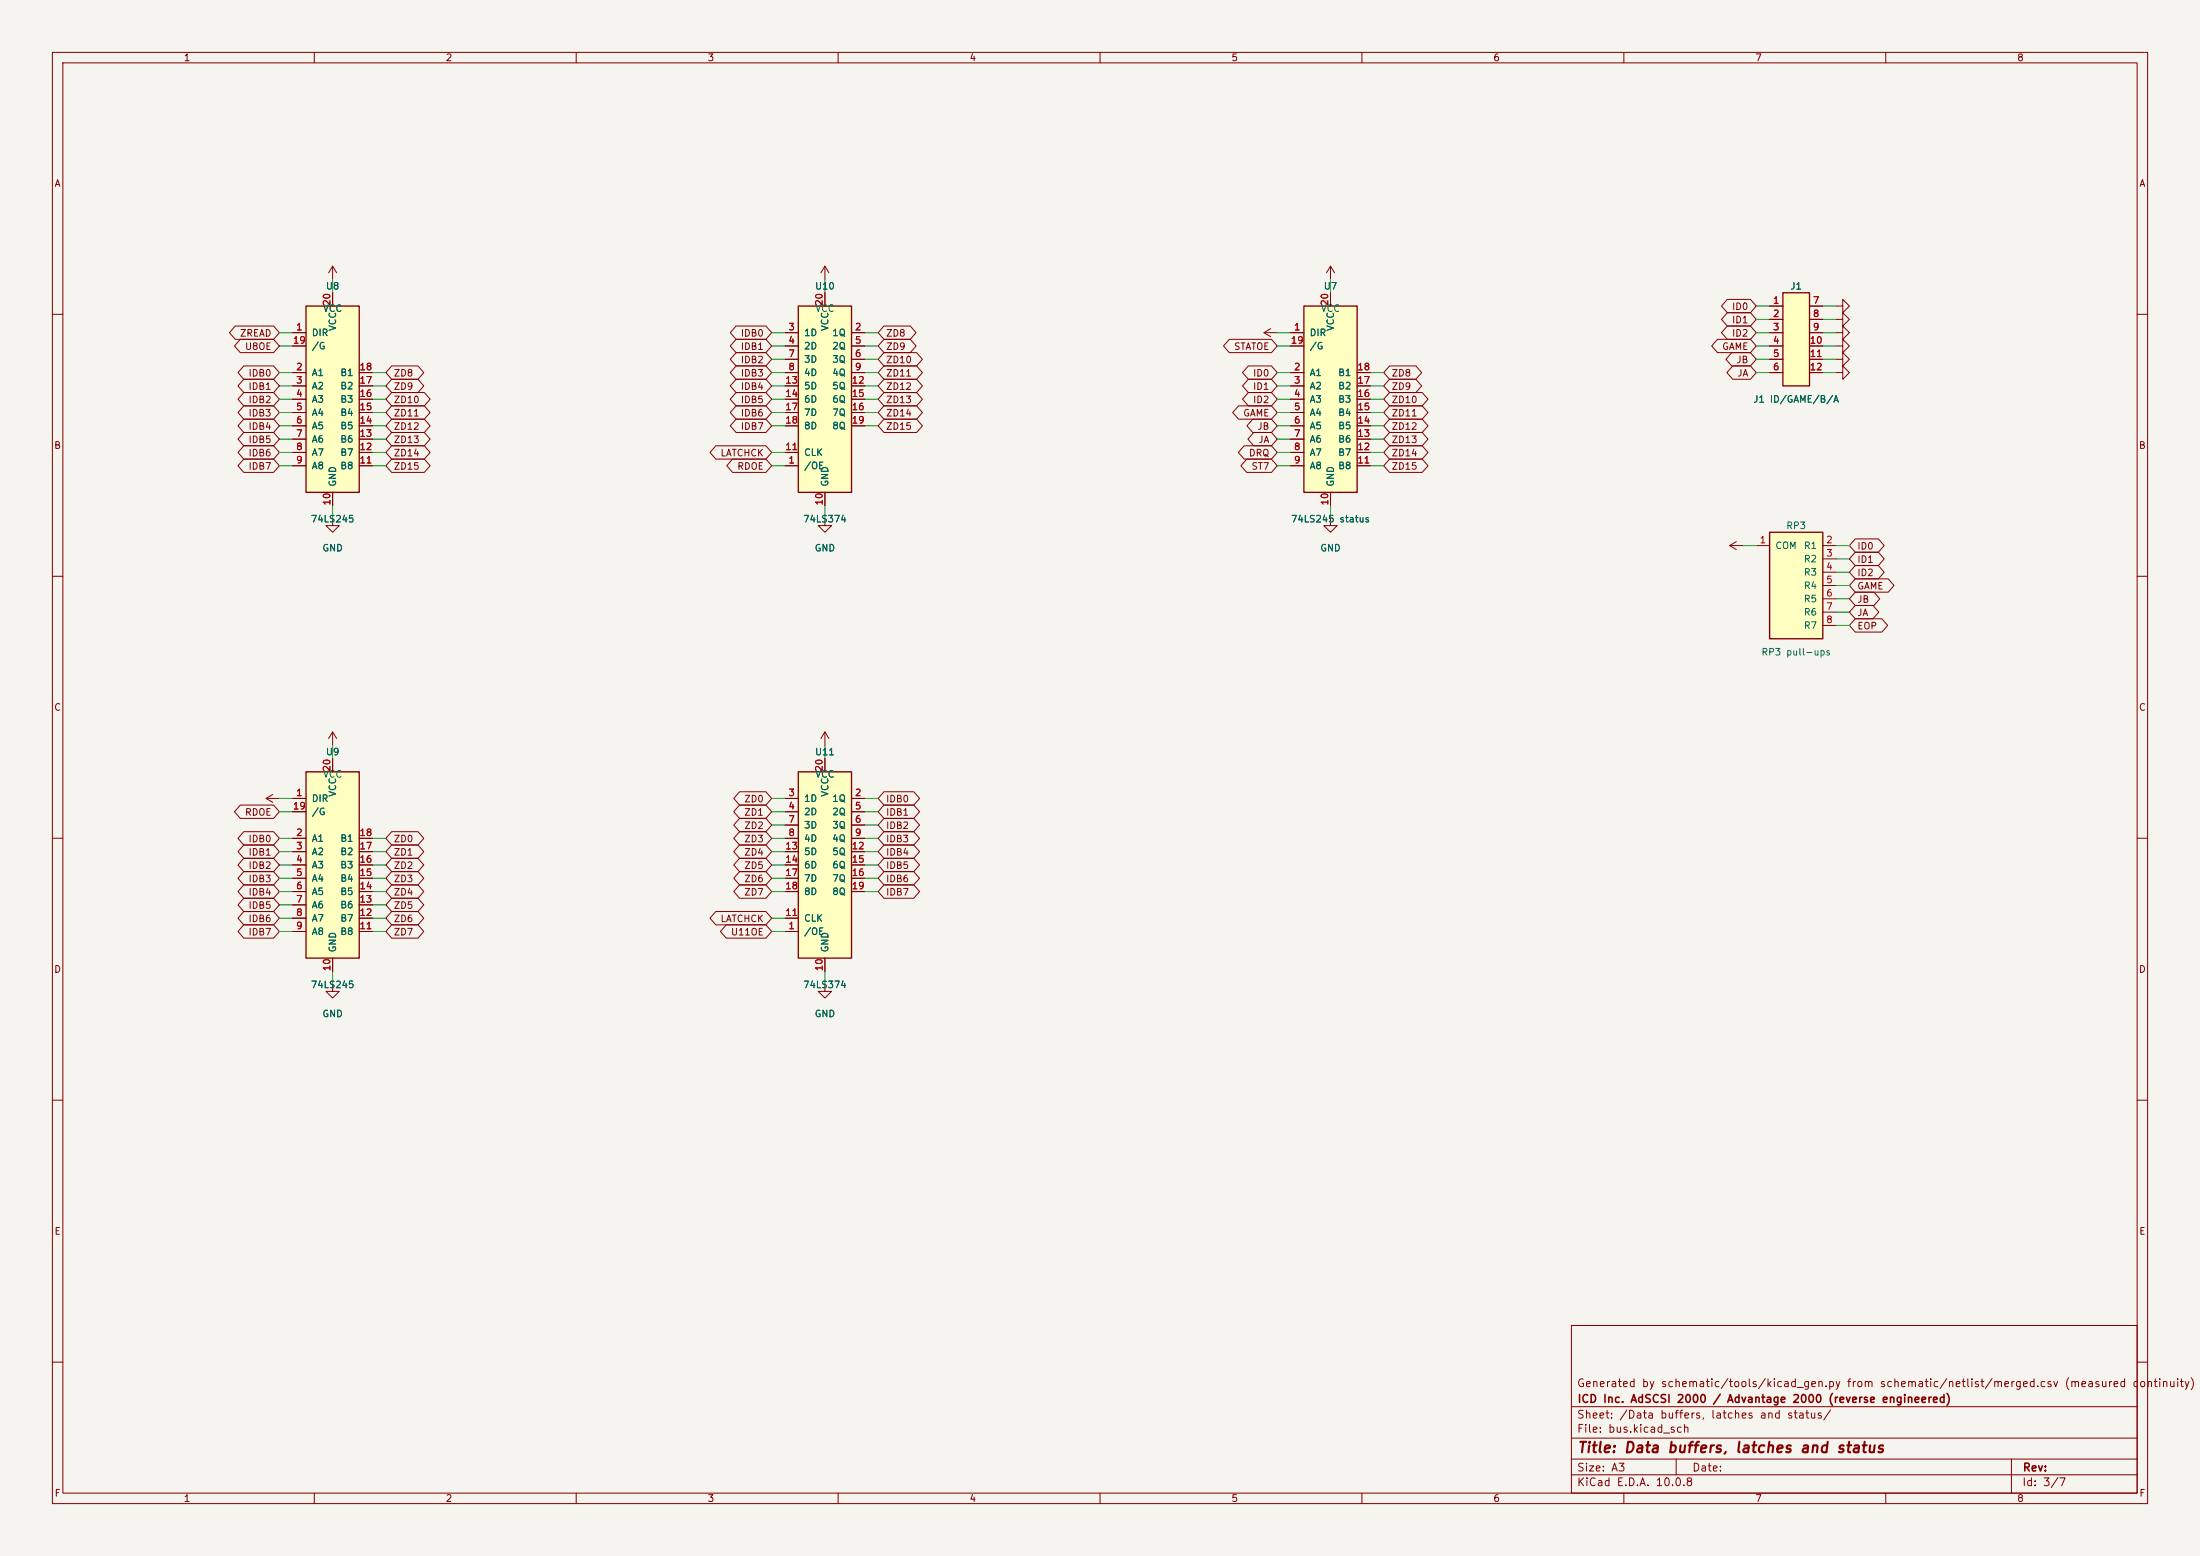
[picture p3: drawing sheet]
<svg xmlns="http://www.w3.org/2000/svg" width="420mm" height="297mm" viewBox="0 0 420 297" stroke-linecap="round" stroke-linejoin="round" font-family="sans-serif">
<path d="M0 0h420v297h-420z" fill="#f5f4ef" stroke="#f5f4ef" stroke-width=".19"/>
<g fill="none" stroke="#840000" stroke-width=".19">
<path d="M10 10h400v277h-400zM12 12h396v273h-396zM60 10v2M110 10v2M160 10v2M210 10v2M260 10v2M310 10v2M360 10v2M10 60h2M408 60h2M10 110h2"/>
<path d="M408 110h2M10 160h2M408 160h2M10 210h2M408 210h2M300 253h108v32h-108zM10 260h2M300 278.5h108M300 274.5h108M300 268.5h108M320 278.5v3M384 278.5v6.5"/>
<path d="M408 260h2M60 285v2M110 285v2M160 285v2M210 285v2M260 285v2M300 281.5h108M310 285v2M360 285v2"/>
</g>
<path d="M340.4 55.9h5v17.8h-5z" fill="#ffffc2"/>
<path d="M340.4 55.9h5v17.8h-5z" fill="none" stroke="#840000" stroke-width=".25"/>
<g fill="none" stroke="#840000" stroke-width=".19">
<path d="M337.8 58.4h2.6M345.4 58.4h2.6M337.8 61h2.6M337.8 63.5h2.6M337.8 66h2.6M337.8 68.6h2.6M337.8 71.1h2.6M345.4 61h2.6M345.4 63.5h2.6M345.4 66h2.6M345.4 68.6h2.6M345.4 71.1h2.6"/>
<path d="M63.5 99.1v1.2h1.3l-1.3 1.3-1.3-1.3h1.3"/>
</g>
<path d="M58.4 58.4h10.2v35.6h-10.2z" fill="#ffffc2"/>
<path d="M58.4 58.4h10.2v35.6h-10.2z" fill="none" stroke="#840000" stroke-width=".25"/>
<g fill="none" stroke="#840000" stroke-width=".19">
<path d="M62.7 52.1l.8-1.3 .8 1.3M63.5 50.8v2.5M63.5 55.9v2.5M55.9 63.5h2.5M55.9 71.1h2.5M55.9 73.7h2.5M55.9 76.2h2.5M55.9 78.7h2.5M55.9 66h2.5M68.6 71.1h2.5M68.6 73.7h2.5M68.6 76.2h2.5"/>
<path d="M68.6 78.7h2.5M55.9 81.3h2.5M55.9 83.8h2.5M55.9 86.4h2.5M55.9 88.9h2.5M63.5 94v2.5M68.6 81.3h2.5M68.6 83.8h2.5M68.6 86.4h2.5M68.6 88.9h2.5"/>
</g>
<path d="M152.4 147.3h10.2v35.6h-10.2z" fill="#ffffc2"/>
<path d="M152.4 147.3h10.2v35.6h-10.2z" fill="none" stroke="#840000" stroke-width=".25"/>
<g fill="none" stroke="#840000" stroke-width=".19">
<path d="M156.7 52.1l.8-1.3 .7 1.3M157.5 50.8v2.5M241.3 63.5h2.5M242.6 62.7l-1.3 .8 1.3 .8M157.5 99.1v1.2h1.2l-1.2 1.3-1.3-1.3h1.3M254 99.1v1.2h1.3l-1.3 1.3-1.3-1.3h1.3M157.5 139.7v2.5M50.8 152.4h2.5M52.1 151.6l-1.3 .8 1.3 .8M149.9 152.4h2.5M149.9 154.9h2.5M149.9 157.5h2.5"/>
<path d="M156.7 141l.8-1.3 .7 1.3M157.5 144.8v2.5M162.6 152.4h2.5M162.6 154.9h2.5M162.6 157.5h2.5M149.9 177.8h2.5M149.9 160h2.5M149.9 175.3h2.5M149.9 162.6h2.5M149.9 165.1h2.5M149.9 167.6h2.5M149.9 170.2h2.5"/>
<path d="M162.6 160h2.5M162.6 162.6h2.5M162.6 165.1h2.5M162.6 167.6h2.5M162.6 170.2h2.5M157.5 188v1.2h1.2l-1.2 1.3-1.3-1.3h1.3M157.5 182.9v2.5"/>
</g>
<path d="M152.4 58.4h10.2v35.6h-10.2z" fill="#ffffc2"/>
<path d="M152.4 58.4h10.2v35.6h-10.2z" fill="none" stroke="#840000" stroke-width=".25"/>
<g fill="none" stroke="#840000" stroke-width=".19">
<path d="M157.5 55.9v2.5M149.9 63.5h2.5M149.9 66h2.5M149.9 68.6h2.5M149.9 71.1h2.5M149.9 73.7h2.5M149.9 76.2h2.5M149.9 78.7h2.5M162.6 63.5h2.5M162.6 66h2.5M162.6 68.6h2.5M162.6 71.1h2.5"/>
<path d="M162.6 73.7h2.5M162.6 76.2h2.5M162.6 78.7h2.5M350.5 66h1.3v-1.2l1.3 1.2-1.3 1.3v-1.3M350.5 71.1h1.3v-1.2l1.3 1.2-1.3 1.3v-1.3M350.5 68.6h1.3v-1.3l1.3 1.3-1.3 1.3v-1.3M149.9 88.9h2.5M149.9 86.4h2.5M149.9 81.3h2.5M157.5 94v2.5M162.6 81.3h2.5"/>
</g>
<path d="M337.8 101.6h10.2v20.3h-10.2z" fill="#ffffc2"/>
<path d="M337.8 101.6h10.2v20.3h-10.2z" fill="none" stroke="#840000" stroke-width=".25"/>
<g fill="none" stroke="#840000" stroke-width=".19">
<path d="M330.2 104.1h2.5M331.5 103.4l-1.3 .7 1.3 .8M335.3 104.1h2.5M348 104.1h2.5M348 106.7h2.5M348 109.2h2.5M348 111.8h2.5M348 114.3h2.5M348 116.8h2.5M348 119.4h2.5M63.5 139.7v2.5M62.7 141l.8-1.3 .8 1.3"/>
<path d="M63.5 188v1.2h1.3l-1.3 1.3-1.3-1.3h1.3"/>
</g>
<path d="M58.4 147.3h10.2v35.6h-10.2z" fill="#ffffc2"/>
<path d="M58.4 147.3h10.2v35.6h-10.2z" fill="none" stroke="#840000" stroke-width=".25"/>
<g fill="none" stroke="#840000" stroke-width=".19">
<path d="M253.2 52.1l.8-1.3 .8 1.3M254 50.8v2.5M350.5 58.4h1.3v-1.2l1.3 1.2-1.3 1.3v-1.3M350.5 63.5h1.3v-1.3l1.3 1.3-1.3 1.3v-1.3M55.9 152.4h2.5M55.9 154.9h2.5M63.5 144.8v2.5M55.9 160h2.5M55.9 162.6h2.5M55.9 165.1h2.5M55.9 167.6h2.5M55.9 170.2h2.5"/>
<path d="M55.9 172.7h2.5M55.9 175.3h2.5M55.9 177.8h2.5M68.6 160h2.5M68.6 162.6h2.5M68.6 165.1h2.5M68.6 167.6h2.5M68.6 170.2h2.5M68.6 172.7h2.5M68.6 175.3h2.5M68.6 177.8h2.5M63.5 182.9v2.5"/>
</g>
<path d="M248.9 58.4h10.2v35.6h-10.2z" fill="#ffffc2"/>
<path d="M248.9 58.4h10.2v35.6h-10.2z" fill="none" stroke="#840000" stroke-width=".25"/>
<g fill="none" stroke="#840000" stroke-width=".19">
<path d="M63.5 55.9v2.5M157.5 55.9v2.5M254 55.9v2.5M329.8 59.7h4.4l1.1 1.3-1.1 1.2h-4.4l-1.2-1.2zM329.8 57.1h4.4l1.1 1.3-1.1 1.3h-4.4l-1.2-1.3zM337.8 58.4h2.6M345.4 58.4h2.6M44.9 62.2h7.3l1.1 1.3-1.1 1.3h-7.3l-1.1-1.3zM45.9 64.8h6.3l1.1 1.2-1.1 1.3h-6.3l-1.1-1.3zM46.5 72.4h5.7l1.1 1.3-1.1 1.2h-5.7l-1.1-1.2zM46.5 77.5h5.7l1.1 1.2-1.1 1.3h-5.7l-1.1-1.3zM46.5 74.9h5.7l1.1 1.3-1.1 1.3h-5.7l-1.1-1.3z"/>
<path d="M46.5 69.8h5.7l1.1 1.3-1.1 1.3h-5.7l-1.1-1.3zM55.9 63.5h2.5M55.9 71.1h2.5M55.9 73.7h2.5M55.9 76.2h2.5M55.9 78.7h2.5M55.9 66h2.5M68.6 71.1h2.5M68.6 73.7h2.5M68.6 76.2h2.5M68.6 78.7h2.5M74.8 69.8h5l1.1 1.3-1.1 1.3h-5l-1.1-1.3z"/>
<path d="M74.8 77.5h6.2l1.1 1.2-1.1 1.3h-6.2l-1.1-1.3zM74.8 74.9h6.2l1.1 1.3-1.1 1.3h-6.2l-1.1-1.3zM74.8 72.4h5l1.1 1.3-1.1 1.2h-5l-1.1-1.2zM140.5 69.8h5.7l1.1 1.3-1.1 1.3h-5.7l-1.1-1.3zM140.5 77.5h5.7l1.1 1.2-1.1 1.3h-5.7l-1.1-1.3zM140.5 72.4h5.7l1.1 1.3-1.1 1.2h-5.7l-1.1-1.2zM140.5 64.8h5.7l1.1 1.2-1.1 1.3h-5.7l-1.1-1.3zM140.5 74.9h5.7l1.1 1.3-1.1 1.3h-5.7l-1.1-1.3zM140.5 67.3h5.7l1.1 1.3-1.1 1.3h-5.7l-1.1-1.3zM140.5 62.2h5.7l1.1 1.3-1.1 1.3h-5.7l-1.1-1.3zM149.9 63.5h2.5M149.9 71.1h2.5"/>
<path d="M149.9 73.7h2.5M149.9 76.2h2.5M149.9 78.7h2.5M149.9 66h2.5M149.9 68.6h2.5M162.6 63.5h2.5M162.6 71.1h2.5M162.6 73.7h2.5M162.6 76.2h2.5M162.6 78.7h2.5M162.6 66h2.5M162.6 68.6h2.5"/>
<path d="M168.8 67.3h6.2l1.1 1.3-1.1 1.3h-6.2l-1.2-1.3zM168.8 69.8h6.2l1.1 1.3-1.1 1.3h-6.2l-1.2-1.3zM168.8 64.8h5l1.1 1.2-1.1 1.3h-5l-1.2-1.3zM168.8 62.2h5l1.1 1.3-1.1 1.3h-5l-1.2-1.3zM168.8 72.4h6.2l1.1 1.3-1.1 1.2h-6.2l-1.2-1.2zM168.8 74.9h6.2l1.1 1.3-1.1 1.3h-6.2l-1.2-1.3zM168.8 77.5h6.2l1.1 1.2-1.1 1.3h-6.2l-1.2-1.3zM234.7 64.8h8l1.1 1.2-1.1 1.3h-8l-1.1-1.3zM236.4 77.5h6.3l1.1 1.2-1.1 1.3h-6.3l-1.1-1.3zM238.3 69.8h4.4l1.1 1.3-1.1 1.3h-4.4l-1.1-1.3zM238.3 74.9h4.4l1.1 1.3-1.1 1.3h-4.4l-1.1-1.3zM238.3 72.4h4.4l1.1 1.3-1.1 1.2h-4.4l-1.1-1.2z"/>
<path d="M246.4 63.5h2.5M246.4 71.1h2.5M246.4 73.7h2.5M246.4 76.2h2.5M246.4 78.7h2.5M246.4 66h2.5M259.1 71.1h2.5M259.1 73.7h2.5M259.1 76.2h2.5M259.1 78.7h2.5M265.3 69.8h5l1.1 1.3-1.1 1.3h-5l-1.1-1.3zM265.3 77.5h6.2l1.1 1.2-1.1 1.3h-6.2l-1.1-1.3z"/>
<path d="M265.3 72.4h5l1.1 1.3-1.1 1.2h-5l-1.1-1.2zM265.3 74.9h6.2l1.1 1.3-1.1 1.3h-6.2l-1.1-1.3zM327.9 64.8h6.3l1.1 1.2-1.1 1.3h-6.3l-1.1-1.3zM329.8 62.2h4.4l1.1 1.3-1.1 1.3h-4.4l-1.2-1.3zM330.6 67.3h3.6l1.1 1.3-1.1 1.3h-3.6l-1.1-1.3zM330.8 69.8h3.4l1.1 1.3-1.1 1.3h-3.4l-1.1-1.3zM337.8 63.5h2.6M337.8 71.1h2.6M337.8 66h2.6M337.8 68.6h2.6M337.8 61h2.6M345.4 63.5h2.6"/>
<path d="M345.4 71.1h2.6M345.4 66h2.6M345.4 68.6h2.6M345.4 61h2.6M350.5 61h1.3v-1.3l1.3 1.3-1.3 1.2v-1.2M46.5 82.5h5.7l1.1 1.3-1.1 1.3h-5.7l-1.1-1.3zM46.5 87.6h5.7l1.1 1.3-1.1 1.3h-5.7l-1.1-1.3zM46.5 85.1h5.7l1.1 1.3-1.1 1.2h-5.7l-1.1-1.2zM46.5 80h5.7l1.1 1.3-1.1 1.3h-5.7l-1.1-1.3zM55.9 81.3h2.5M55.9 83.8h2.5M55.9 86.4h2.5"/>
<path d="M55.9 88.9h2.5M63.5 94v2.5M68.6 81.3h2.5M68.6 83.8h2.5M68.6 86.4h2.5M68.6 88.9h2.5M74.8 87.6h6.2l1.1 1.3-1.1 1.3h-6.2l-1.1-1.3zM74.8 82.5h6.2l1.1 1.3-1.1 1.3h-6.2l-1.1-1.3zM74.8 85.1h6.2l1.1 1.3-1.1 1.2h-6.2l-1.1-1.2zM74.8 80h6.2l1.1 1.3-1.1 1.3h-6.2l-1.1-1.3zM136.6 85.1h9.6l1.1 1.3-1.1 1.2h-9.6l-1.1-1.2zM139.9 87.6h6.3l1.1 1.3-1.1 1.3h-6.3l-1.2-1.3z"/>
<path d="M140.5 80h5.7l1.1 1.3-1.1 1.3h-5.7l-1.1-1.3zM149.9 81.3h2.5M149.9 86.4h2.5M149.9 88.9h2.5M157.5 94v2.5M162.6 81.3h2.5M168.8 80h6.2l1.1 1.3-1.1 1.3h-6.2l-1.2-1.3zM237.5 85.1h5.2l1.1 1.3-1.1 1.2h-5.2l-1.1-1.2zM238 87.6h4.7l1.1 1.3-1.1 1.3h-4.7l-1.1-1.3zM239.2 80h3.5l1.1 1.3-1.1 1.3h-3.5l-1.2-1.3zM239.3 82.5h3.4l1.1 1.3-1.1 1.3h-3.4l-1.1-1.3zM246.4 81.3h2.5"/>
<path d="M246.4 83.8h2.5M246.4 86.4h2.5M246.4 88.9h2.5M254 94v2.5M259.1 81.3h2.5M259.1 83.8h2.5M259.1 86.4h2.5M259.1 88.9h2.5M265.3 80h6.2l1.1 1.3-1.1 1.3h-6.2l-1.1-1.3zM265.3 87.6h6.2l1.1 1.3-1.1 1.3h-6.2l-1.1-1.3zM265.3 85.1h6.2l1.1 1.3-1.1 1.2h-6.2l-1.1-1.2zM265.3 82.5h6.2l1.1 1.3-1.1 1.3h-6.2l-1.1-1.3z"/>
<path d="M354.2 113h3.5l1.2 1.3-1.2 1.3h-3.5l-1.1-1.3zM354.2 118.1h5.1l1.1 1.3-1.1 1.3h-5.1l-1.1-1.3zM354.2 115.6h3.4l1.1 1.2-1.1 1.3h-3.4l-1.1-1.3zM354.2 105.4h4.4l1.1 1.3-1.1 1.3h-4.4l-1.1-1.3zM354.2 110.5h6.3l1.1 1.3-1.1 1.2h-6.3l-1.1-1.2zM354.2 102.9h4.4l1.1 1.2-1.1 1.3h-4.4l-1.1-1.3zM354.2 107.9h4.4l1.1 1.3-1.1 1.3h-4.4l-1.1-1.3zM45.9 153.7h6.3l1.1 1.2-1.1 1.3h-6.3l-1.1-1.3zM46.5 158.7h5.7l1.1 1.3-1.1 1.3h-5.7l-1.1-1.3zM55.9 152.4h2.5M55.9 154.9h2.5M63.5 144.8v2.5"/>
<path d="M74.8 158.7h5l1.1 1.3-1.1 1.3h-5l-1.1-1.3zM141.2 156.2h5l1.1 1.3-1.1 1.3h-5l-1.1-1.3zM141.2 151.1h5l1.1 1.3-1.1 1.3h-5l-1.1-1.3zM141.2 153.7h5l1.1 1.2-1.1 1.3h-5l-1.1-1.3zM141.2 158.7h5l1.1 1.3-1.1 1.3h-5l-1.1-1.3zM149.9 152.4h2.5M149.9 154.9h2.5M149.9 157.5h2.5M157.5 144.8v2.5M162.6 152.4h2.5M162.6 154.9h2.5M162.6 157.5h2.5"/>
<path d="M168.8 151.1h5.6l1.2 1.3-1.2 1.3h-5.6l-1.2-1.3zM168.8 156.2h5.6l1.2 1.3-1.2 1.3h-5.6l-1.2-1.3zM168.8 158.7h5.6l1.2 1.3-1.2 1.3h-5.6l-1.2-1.3zM168.8 153.7h5.6l1.2 1.2-1.2 1.3h-5.6l-1.2-1.3zM46.5 166.4h5.7l1.1 1.2-1.1 1.3h-5.7l-1.1-1.3zM46.5 176.5h5.7l1.1 1.3-1.1 1.3h-5.7l-1.1-1.3zM46.5 161.3h5.7l1.1 1.3-1.1 1.2h-5.7l-1.1-1.2zM46.5 168.9h5.7l1.1 1.3-1.1 1.3h-5.7l-1.1-1.3zM46.5 171.4h5.7l1.1 1.3-1.1 1.3h-5.7l-1.1-1.3zM46.5 163.8h5.7l1.1 1.3-1.1 1.3h-5.7l-1.1-1.3zM46.5 174h5.7l1.1 1.3-1.1 1.2h-5.7l-1.1-1.2zM55.9 177.8h2.5"/>
<path d="M55.9 160h2.5M55.9 175.3h2.5M55.9 162.6h2.5M55.9 165.1h2.5M55.9 167.6h2.5M55.9 170.2h2.5M55.9 172.7h2.5M68.6 177.8h2.5M68.6 160h2.5M68.6 175.3h2.5M68.6 162.6h2.5M68.6 165.1h2.5"/>
<path d="M68.6 167.6h2.5M68.6 170.2h2.5M68.6 172.7h2.5M74.8 171.4h5l1.1 1.3-1.1 1.3h-5l-1.1-1.3zM74.8 168.9h5l1.1 1.3-1.1 1.3h-5l-1.1-1.3zM74.8 161.3h5l1.1 1.3-1.1 1.2h-5l-1.1-1.2zM74.8 166.4h5l1.1 1.2-1.1 1.3h-5l-1.1-1.3zM74.8 163.8h5l1.1 1.3-1.1 1.3h-5l-1.1-1.3zM74.8 174h5l1.1 1.3-1.1 1.2h-5l-1.1-1.2zM74.8 176.5h5l1.1 1.3-1.1 1.3h-5l-1.1-1.3zM136.6 174h9.6l1.1 1.3-1.1 1.2h-9.6l-1.1-1.2zM138.6 176.5h7.6l1.1 1.3-1.1 1.3h-7.6l-1.1-1.3z"/>
<path d="M141.2 161.3h5l1.1 1.3-1.1 1.2h-5l-1.1-1.2zM141.2 168.9h5l1.1 1.3-1.1 1.3h-5l-1.1-1.3zM141.2 166.4h5l1.1 1.2-1.1 1.3h-5l-1.1-1.3zM141.2 163.8h5l1.1 1.3-1.1 1.3h-5l-1.1-1.3zM149.9 177.8h2.5M149.9 160h2.5M149.9 175.3h2.5M149.9 162.6h2.5M149.9 165.1h2.5M149.9 167.6h2.5M149.9 170.2h2.5M162.6 160h2.5"/>
<path d="M162.6 162.6h2.5M162.6 165.1h2.5M162.6 167.6h2.5M162.6 170.2h2.5M168.8 163.8h5.6l1.2 1.3-1.2 1.3h-5.6l-1.2-1.3zM168.8 166.4h5.6l1.2 1.2-1.2 1.3h-5.6l-1.2-1.3zM168.8 161.3h5.6l1.2 1.3-1.2 1.2h-5.6l-1.2-1.2zM168.8 168.9h5.6l1.2 1.3-1.2 1.3h-5.6l-1.2-1.3zM63.5 182.9v2.5M157.5 182.9v2.5"/>
</g>
<g fill="none" stroke="#009600" stroke-width=".19">
<path d="M63.5 53.3v2.6M157.5 53.3v2.6M254 53.3v2.6M335.3 58.4h2.5M348 58.4h2.5M53.3 78.7h2.6M53.3 63.5h2.6M53.3 73.7h2.6M53.3 66h2.6M53.3 71.1h2.6M53.3 76.2h2.6M71.1 78.7h2.6"/>
<path d="M71.1 73.7h2.6M71.1 71.1h2.6M71.1 76.2h2.6M147.3 68.6h2.6M147.3 78.7h2.6M147.3 63.5h2.6M147.3 73.7h2.6M147.3 66h2.6M147.3 71.1h2.6M147.3 76.2h2.6M165.1 68.6h2.5M165.1 78.7h2.5"/>
<path d="M165.1 63.5h2.5M165.1 73.7h2.5M165.1 66h2.5M165.1 71.1h2.5M165.1 76.2h2.5M243.8 78.7h2.6M243.8 63.5h2.6M243.8 73.7h2.6M243.8 66h2.6M243.8 71.1h2.6M243.8 76.2h2.6M261.6 78.7h2.6"/>
<path d="M261.6 73.7h2.6M261.6 71.1h2.6M261.6 76.2h2.6M335.3 68.6h2.5M335.3 63.5h2.5M335.3 66h2.5M335.3 71.1h2.5M335.3 61h2.5M348 68.6h2.5M348 63.5h2.5M348 66h2.5M348 71.1h2.5"/>
<path d="M348 61h2.5M53.3 88.9h2.6M53.3 83.8h2.6M53.3 81.3h2.6M53.3 86.4h2.6M63.5 96.5v2.6M71.1 88.9h2.6M71.1 83.8h2.6M71.1 81.3h2.6M71.1 86.4h2.6M147.3 88.9h2.6M147.3 81.3h2.6"/>
<path d="M147.3 86.4h2.6M157.5 96.5v2.6M165.1 81.3h2.5M243.8 88.9h2.6M243.8 83.8h2.6M243.8 81.3h2.6M243.8 86.4h2.6M254 96.5v2.6M261.6 88.9h2.6M261.6 83.8h2.6M261.6 81.3h2.6M261.6 86.4h2.6"/>
<path d="M332.7 104.1h2.6M350.5 116.8h2.6M350.5 111.8h2.6M350.5 119.4h2.6M350.5 114.3h2.6M350.5 109.2h2.6M350.5 104.1h2.6M350.5 106.7h2.6M53.3 154.9h2.6M53.3 152.4h2.6M63.5 142.2v2.6M147.3 154.9h2.6"/>
<path d="M147.3 152.4h2.6M147.3 157.5h2.6M157.5 142.2v2.6M165.1 154.9h2.5M165.1 152.4h2.5M165.1 157.5h2.5M53.3 177.8h2.6M53.3 167.6h2.6M53.3 170.2h2.6M53.3 172.7h2.6M53.3 160h2.6M53.3 165.1h2.6"/>
<path d="M53.3 162.6h2.6M53.3 175.3h2.6M71.1 177.8h2.6M71.1 167.6h2.6M71.1 170.2h2.6M71.1 172.7h2.6M71.1 160h2.6M71.1 165.1h2.6M71.1 162.6h2.6M71.1 175.3h2.6M147.3 177.8h2.6M147.3 167.6h2.6"/>
<path d="M147.3 170.2h2.6M147.3 160h2.6M147.3 165.1h2.6M147.3 162.6h2.6M147.3 175.3h2.6M165.1 167.6h2.5M165.1 170.2h2.5M165.1 160h2.5M165.1 165.1h2.5M165.1 162.6h2.5M63.5 185.4v2.6M157.5 185.4v2.6"/>
</g>
<text font-size="2" fill="#840000" x="301" y="277.8">Title: Data buffers, latches and status</text>
<g font-size="1.5" fill="#840000">
<text x="300.9" y="265.1">Generated by schematic/tools/kicad_gen.py from schematic/netlist/merged.csv (measured continuity)</text>
<text x="301" y="268.1">ICD Inc. AdSCSI 2000 / Advantage 2000 (reverse engineered)</text>
<text x="300.9" y="273.8">File: bus.kicad_sch</text>
<text x="300.9" y="271.1">Sheet: /Data buffers, latches and status/</text>
<text x="300.9" y="281.2">Size: A3</text>
<text x="322.9" y="281.2">Date:</text>
<text x="386" y="281.2">Rev:</text>
<text x="300.9" y="284">KiCad E.D.A. 10.0.8</text>
<text x="385.9" y="284">Id: 3/7</text>
</g>
<g font-size="1.3" fill="#840000">
<text x="35" y="12">1</text>
<text x="85" y="12">2</text>
<text x="135" y="12">3</text>
<text x="185" y="12">4</text>
<text x="235" y="12">5</text>
<text x="285" y="12">6</text>
<text x="335" y="12">7</text>
<text x="385" y="12">8</text>
<text x="10.3" y="36">A</text>
<text x="408.3" y="36">A</text>
<text x="330.5" y="59.5">ID0</text>
<text x="45.7" y="64.6">ZREAD</text>
<text x="141.3" y="64.6">IDB0</text>
<text x="169" y="64.6">ZD8</text>
<text x="330.5" y="62">ID1</text>
<text x="330.5" y="64.6">ID2</text>
<text x="46.7" y="67.1">U8OE</text>
<text x="141.3" y="67.1">IDB1</text>
<text x="141.3" y="69.6">IDB2</text>
<text x="169" y="69.6">ZD10</text>
<text x="169" y="67.1">ZD9</text>
<text x="235.5" y="67.1">STATOE</text>
<text x="328.7" y="67.1">GAME</text>
<text x="331.4" y="69.6">JB</text>
<text x="47.3" y="74.7">IDB1</text>
<text x="47.3" y="77.3">IDB2</text>
<text x="47.3" y="72.2">IDB0</text>
<text x="75.1" y="72.2">ZD8</text>
<text x="75.1" y="77.3">ZD10</text>
<text x="75.1" y="74.7">ZD9</text>
<text x="141.3" y="72.2">IDB3</text>
<text x="141.3" y="74.7">IDB4</text>
<text x="141.3" y="77.3">IDB5</text>
<text x="169" y="72.2">ZD11</text>
<text x="169" y="74.7">ZD12</text>
<text x="169" y="77.3">ZD13</text>
<text x="239.1" y="72.2">ID0</text>
<text x="239.1" y="77.3">ID2</text>
<text x="239.1" y="74.7">ID1</text>
<text x="265.6" y="72.2">ZD8</text>
<text x="265.6" y="74.7">ZD9</text>
<text x="265.6" y="77.3">ZD10</text>
<text x="331.6" y="72.2">JA</text>
<text x="47.3" y="79.8">IDB3</text>
<text x="47.3" y="82.3">IDB4</text>
<text x="75.1" y="79.8">ZD11</text>
<text x="75.1" y="82.3">ZD12</text>
<text x="141.3" y="79.8">IDB6</text>
<text x="141.3" y="82.3">IDB7</text>
<text x="169" y="79.8">ZD14</text>
<text x="169" y="82.3">ZD15</text>
<text x="237.2" y="79.8">GAME</text>
<text x="239.9" y="82.3">JB</text>
<text x="265.6" y="79.8">ZD11</text>
<text x="265.6" y="82.3">ZD12</text>
<text x="10.2" y="86">B</text>
<text x="47.3" y="84.9">IDB5</text>
<text x="47.3" y="90">IDB7</text>
<text x="47.3" y="87.4">IDB6</text>
<text x="75.1" y="90">ZD15</text>
<text x="75.1" y="84.9">ZD13</text>
<text x="75.1" y="87.4">ZD14</text>
<text x="137.4" y="87.4">LATCHCK</text>
<text x="140.6" y="90">RDOE</text>
<text x="238.3" y="87.4">DRQ</text>
<text x="238.8" y="90">ST7</text>
<text x="240.1" y="84.9">JA</text>
<text x="265.6" y="90">ZD15</text>
<text x="265.6" y="87.4">ZD14</text>
<text x="265.6" y="84.9">ZD13</text>
<text x="408.2" y="86">B</text>
<text x="354.5" y="107.7">ID1</text>
<text x="354.5" y="105.2">ID0</text>
<text x="354.5" y="112.8">GAME</text>
<text x="354.5" y="110.3">ID2</text>
<text x="354.5" y="115.4">JB</text>
<text x="354.5" y="117.9">JA</text>
<text x="354.5" y="120.4">EOP</text>
<text x="10.2" y="136">C</text>
<text x="408.2" y="136">C</text>
<text x="46.7" y="156">RDOE</text>
<text x="142" y="153.5">ZD0</text>
<text x="142" y="156">ZD1</text>
<text x="169" y="153.5">IDB0</text>
<text x="169" y="156">IDB1</text>
<text x="47.3" y="161.1">IDB0</text>
<text x="75.1" y="161.1">ZD0</text>
<text x="142" y="158.5">ZD2</text>
<text x="142" y="161.1">ZD3</text>
<text x="169" y="158.5">IDB2</text>
<text x="169" y="161.1">IDB3</text>
<text x="47.3" y="163.6">IDB1</text>
<text x="47.3" y="166.2">IDB2</text>
<text x="75.1" y="163.6">ZD1</text>
<text x="75.1" y="166.2">ZD2</text>
<text x="142" y="163.6">ZD4</text>
<text x="142" y="166.2">ZD5</text>
<text x="169" y="166.2">IDB5</text>
<text x="169" y="163.6">IDB4</text>
<text x="47.3" y="168.7">IDB3</text>
<text x="47.3" y="171.2">IDB4</text>
<text x="47.3" y="173.8">IDB5</text>
<text x="75.1" y="173.8">ZD5</text>
<text x="75.1" y="171.2">ZD4</text>
<text x="75.1" y="168.7">ZD3</text>
<text x="142" y="171.2">ZD7</text>
<text x="142" y="168.7">ZD6</text>
<text x="169" y="168.7">IDB6</text>
<text x="169" y="171.2">IDB7</text>
<text x="47.3" y="178.9">IDB7</text>
<text x="47.3" y="176.3">IDB6</text>
<text x="75.1" y="176.3">ZD6</text>
<text x="75.1" y="178.9">ZD7</text>
<text x="137.4" y="176.3">LATCHCK</text>
<text x="139.4" y="178.9">U11OE</text>
<text x="10.2" y="186">D</text>
<text x="408.2" y="186">D</text>
<text x="10.3" y="236">E</text>
<text x="408.3" y="236">E</text>
<text x="10.3" y="286">F</text>
<text x="35" y="287">1</text>
<text x="85" y="287">2</text>
<text x="135" y="287">3</text>
<text x="185" y="287">4</text>
<text x="235" y="287">5</text>
<text x="285" y="287">6</text>
<text x="335" y="287">7</text>
<text x="385" y="287">8</text>
<text x="408.3" y="286">F</text>
</g>
<g font-size="1.3" fill="#006464">
<text x="62.1" y="55.6">U8</text>
<text x="155.5" y="55.6">U10</text>
<text x="155.5" y="59.8">VCC</text>
<text x="252.1" y="59.8">VCC</text>
<text x="252.6" y="55.6">U7</text>
<text x="341.7" y="55.6">J1</text>
<text x="59.4" y="64.5">DIR</text>
<text x="64.5" y="63.3" transform="rotate(-90 64.5 63.3)">VCC</text>
<text x="153.4" y="64.5">1D</text>
<text x="158.4" y="63.3" transform="rotate(-90 158.4 63.3)">VCC</text>
<text x="158.8" y="64.5">1Q</text>
<text x="249.9" y="64.5">DIR</text>
<text x="255" y="63.3" transform="rotate(-90 255 63.3)">VCC</text>
<text x="59.4" y="67">/G</text>
<text x="153.4" y="67">2D</text>
<text x="153.4" y="69.5">3D</text>
<text x="158.8" y="67">2Q</text>
<text x="158.8" y="69.5">3Q</text>
<text x="249.9" y="67">/G</text>
<text x="59.4" y="72.1">A1</text>
<text x="59.4" y="74.6">A2</text>
<text x="59.4" y="77.2">A3</text>
<text x="64.9" y="77.2">B3</text>
<text x="64.9" y="74.6">B2</text>
<text x="64.9" y="72.1">B1</text>
<text x="153.4" y="72.1">4D</text>
<text x="153.4" y="74.6">5D</text>
<text x="153.4" y="77.2">6D</text>
<text x="158.8" y="72.1">4Q</text>
<text x="158.8" y="74.6">5Q</text>
<text x="158.8" y="77.2">6Q</text>
<text x="249.9" y="72.1">A1</text>
<text x="249.9" y="74.6">A2</text>
<text x="249.9" y="77.2">A3</text>
<text x="255.4" y="77.2">B3</text>
<text x="255.4" y="74.6">B2</text>
<text x="255.4" y="72.1">B1</text>
<text x="334.6" y="77.2">J1 ID/GAME/B/A</text>
<text x="59.4" y="79.7">A4</text>
<text x="59.4" y="82.2">A5</text>
<text x="64.9" y="82.2">B5</text>
<text x="64.9" y="79.7">B4</text>
<text x="153.4" y="79.7">7D</text>
<text x="153.4" y="82.2">8D</text>
<text x="158.8" y="79.7">7Q</text>
<text x="158.8" y="82.2">8Q</text>
<text x="249.9" y="79.7">A4</text>
<text x="249.9" y="82.2">A5</text>
<text x="255.4" y="82.2">B5</text>
<text x="255.4" y="79.7">B4</text>
<text x="59.4" y="84.8">A6</text>
<text x="59.4" y="87.3">A7</text>
<text x="59.4" y="89.9">A8</text>
<text x="64.9" y="89.9">B8</text>
<text x="64.9" y="87.3">B7</text>
<text x="64.9" y="84.8">B6</text>
<text x="153.4" y="89.9">/OE</text>
<text x="153.4" y="87.3">CLK</text>
<text x="249.9" y="84.8">A6</text>
<text x="249.9" y="87.3">A7</text>
<text x="249.9" y="89.9">A8</text>
<text x="255.4" y="89.9">B8</text>
<text x="255.4" y="87.3">B7</text>
<text x="255.4" y="84.8">B6</text>
<text x="64.5" y="93" transform="rotate(-90 64.5 93)">GND</text>
<text x="158.4" y="93" transform="rotate(-90 158.4 93)">GND</text>
<text x="255" y="93" transform="rotate(-90 255 93)">GND</text>
<text x="59.2" y="100">74LS245</text>
<text x="153.2" y="100">74LS374</text>
<text x="246.3" y="100">74LS245 status</text>
<text x="340.9" y="101.3">RP3</text>
<text x="61.4" y="105.6">GND</text>
<text x="155.4" y="105.6">GND</text>
<text x="251.9" y="105.6">GND</text>
<text x="338.8" y="105.1">COM</text>
<text x="344.3" y="105.1">R1</text>
<text x="344.3" y="107.6">R2</text>
<text x="344.3" y="110.2">R3</text>
<text x="344.3" y="112.7">R4</text>
<text x="344.3" y="115.3">R5</text>
<text x="344.3" y="117.8">R6</text>
<text x="336.2" y="125.4">RP3 pull-ups</text>
<text x="344.3" y="120.3">R7</text>
<text x="61.6" y="148.7">VCC</text>
<text x="62.1" y="144.5">U9</text>
<text x="155.5" y="144.5">U11</text>
<text x="155.5" y="148.7">VCC</text>
<text x="59.4" y="153.4">DIR</text>
<text x="59.4" y="155.9">/G</text>
<text x="64.5" y="152.2" transform="rotate(-90 64.5 152.2)">VCC</text>
<text x="153.4" y="153.4">1D</text>
<text x="153.4" y="155.9">2D</text>
<text x="158.4" y="152.2" transform="rotate(-90 158.4 152.2)">VCC</text>
<text x="158.8" y="153.4">1Q</text>
<text x="158.8" y="155.9">2Q</text>
<text x="59.4" y="161">A1</text>
<text x="64.9" y="161">B1</text>
<text x="153.4" y="158.4">3D</text>
<text x="153.4" y="161">4D</text>
<text x="158.8" y="158.4">3Q</text>
<text x="158.8" y="161">4Q</text>
<text x="59.4" y="163.5">A2</text>
<text x="59.4" y="166.1">A3</text>
<text x="64.9" y="166.1">B3</text>
<text x="64.9" y="163.5">B2</text>
<text x="153.4" y="163.5">5D</text>
<text x="153.4" y="166.1">6D</text>
<text x="158.8" y="163.5">5Q</text>
<text x="158.8" y="166.1">6Q</text>
<text x="59.4" y="168.6">A4</text>
<text x="59.4" y="171.1">A5</text>
<text x="59.4" y="173.7">A6</text>
<text x="64.9" y="173.7">B6</text>
<text x="64.9" y="171.1">B5</text>
<text x="64.9" y="168.6">B4</text>
<text x="153.4" y="168.6">7D</text>
<text x="153.4" y="171.1">8D</text>
<text x="158.8" y="168.6">7Q</text>
<text x="158.8" y="171.1">8Q</text>
<text x="59.4" y="176.2">A7</text>
<text x="59.4" y="178.8">A8</text>
<text x="64.9" y="178.8">B8</text>
<text x="64.9" y="176.2">B7</text>
<text x="153.4" y="178.8">/OE</text>
<text x="153.4" y="176.2">CLK</text>
<text x="64.5" y="181.9" transform="rotate(-90 64.5 181.9)">GND</text>
<text x="158.4" y="181.9" transform="rotate(-90 158.4 181.9)">GND</text>
<text x="59.2" y="188.9">74LS245</text>
<text x="153.2" y="188.9">74LS374</text>
<text x="61.4" y="194.5">GND</text>
<text x="155.4" y="194.5">GND</text>
</g>
<g font-size="1.3" fill="#a90000">
<text x="63.4" y="58.5" transform="rotate(-90 63.4 58.5)">20</text>
<text x="157.3" y="58.5" transform="rotate(-90 157.3 58.5)">20</text>
<text x="253.9" y="58.5" transform="rotate(-90 253.9 58.5)">20</text>
<text x="338.4" y="58.3">1</text>
<text x="346" y="58.3">7</text>
<text x="55.8" y="65.9">19</text>
<text x="56.4" y="63.4">1</text>
<text x="150.4" y="63.4">3</text>
<text x="150.4" y="65.9">4</text>
<text x="163.1" y="63.4">2</text>
<text x="163.1" y="65.9">5</text>
<text x="246.3" y="65.9">19</text>
<text x="246.9" y="63.4">1</text>
<text x="338.4" y="60.8">2</text>
<text x="338.4" y="63.4">3</text>
<text x="338.4" y="65.9">4</text>
<text x="345.4" y="65.9">10</text>
<text x="346" y="60.8">8</text>
<text x="346" y="63.4">9</text>
<text x="56.4" y="71">2</text>
<text x="68.5" y="71">18</text>
<text x="150.4" y="68.4">7</text>
<text x="150.4" y="71">8</text>
<text x="163.1" y="68.4">6</text>
<text x="163.1" y="71">9</text>
<text x="246.9" y="71">2</text>
<text x="259" y="71">18</text>
<text x="338.4" y="68.4">5</text>
<text x="338.4" y="71">6</text>
<text x="345.4" y="68.4">11</text>
<text x="345.4" y="71">12</text>
<text x="56.4" y="73.5">3</text>
<text x="56.4" y="76.1">4</text>
<text x="68.5" y="76.1">16</text>
<text x="68.5" y="73.5">17</text>
<text x="149.8" y="73.5">13</text>
<text x="149.8" y="76.1">14</text>
<text x="162.5" y="73.5">12</text>
<text x="162.5" y="76.1">15</text>
<text x="246.9" y="73.5">3</text>
<text x="246.9" y="76.1">4</text>
<text x="259" y="76.1">16</text>
<text x="259" y="73.5">17</text>
<text x="56.4" y="78.6">5</text>
<text x="56.4" y="81.1">6</text>
<text x="56.4" y="83.7">7</text>
<text x="68.5" y="83.7">13</text>
<text x="68.5" y="81.1">14</text>
<text x="68.5" y="78.6">15</text>
<text x="149.8" y="78.6">17</text>
<text x="149.8" y="81.1">18</text>
<text x="162.5" y="78.6">16</text>
<text x="162.5" y="81.1">19</text>
<text x="246.9" y="78.6">5</text>
<text x="246.9" y="81.1">6</text>
<text x="246.9" y="83.7">7</text>
<text x="259" y="83.7">13</text>
<text x="259" y="81.1">14</text>
<text x="259" y="78.6">15</text>
<text x="56.4" y="86.2">8</text>
<text x="56.4" y="88.8">9</text>
<text x="68.5" y="88.8">11</text>
<text x="68.5" y="86.2">12</text>
<text x="149.8" y="86.2">11</text>
<text x="150.4" y="88.8">1</text>
<text x="246.9" y="86.2">8</text>
<text x="246.9" y="88.8">9</text>
<text x="259" y="88.8">11</text>
<text x="259" y="86.2">12</text>
<text x="63.4" y="96.6" transform="rotate(-90 63.4 96.6)">10</text>
<text x="157.3" y="96.6" transform="rotate(-90 157.3 96.6)">10</text>
<text x="253.9" y="96.6" transform="rotate(-90 253.9 96.6)">10</text>
<text x="335.8" y="104">1</text>
<text x="348.5" y="104">2</text>
<text x="348.5" y="106.5">3</text>
<text x="348.5" y="109.1">4</text>
<text x="348.5" y="111.6">5</text>
<text x="348.5" y="114.2">6</text>
<text x="348.5" y="116.7">7</text>
<text x="348.5" y="119.2">8</text>
<text x="63.4" y="147.4" transform="rotate(-90 63.4 147.4)">20</text>
<text x="157.3" y="147.4" transform="rotate(-90 157.3 147.4)">20</text>
<text x="55.8" y="154.8">19</text>
<text x="56.4" y="152.3">1</text>
<text x="150.4" y="152.3">3</text>
<text x="150.4" y="154.8">4</text>
<text x="163.1" y="152.3">2</text>
<text x="163.1" y="154.8">5</text>
<text x="56.4" y="159.9">2</text>
<text x="68.5" y="159.9">18</text>
<text x="150.4" y="157.3">7</text>
<text x="150.4" y="159.9">8</text>
<text x="163.1" y="157.3">6</text>
<text x="163.1" y="159.9">9</text>
<text x="56.4" y="162.4">3</text>
<text x="56.4" y="165">4</text>
<text x="56.4" y="167.5">5</text>
<text x="68.5" y="167.5">15</text>
<text x="68.5" y="165">16</text>
<text x="68.5" y="162.4">17</text>
<text x="149.8" y="162.4">13</text>
<text x="149.8" y="165">14</text>
<text x="149.8" y="167.5">17</text>
<text x="162.5" y="162.4">12</text>
<text x="162.5" y="165">15</text>
<text x="162.5" y="167.5">16</text>
<text x="56.4" y="170">6</text>
<text x="56.4" y="172.6">7</text>
<text x="68.5" y="172.6">13</text>
<text x="68.5" y="170">14</text>
<text x="149.8" y="170">18</text>
<text x="162.5" y="170">19</text>
<text x="56.4" y="175.1">8</text>
<text x="56.4" y="177.7">9</text>
<text x="68.5" y="177.7">11</text>
<text x="68.5" y="175.1">12</text>
<text x="149.8" y="175.1">11</text>
<text x="150.4" y="177.7">1</text>
<text x="63.4" y="185.5" transform="rotate(-90 63.4 185.5)">10</text>
<text x="157.3" y="185.5" transform="rotate(-90 157.3 185.5)">10</text>
</g>
</svg>
